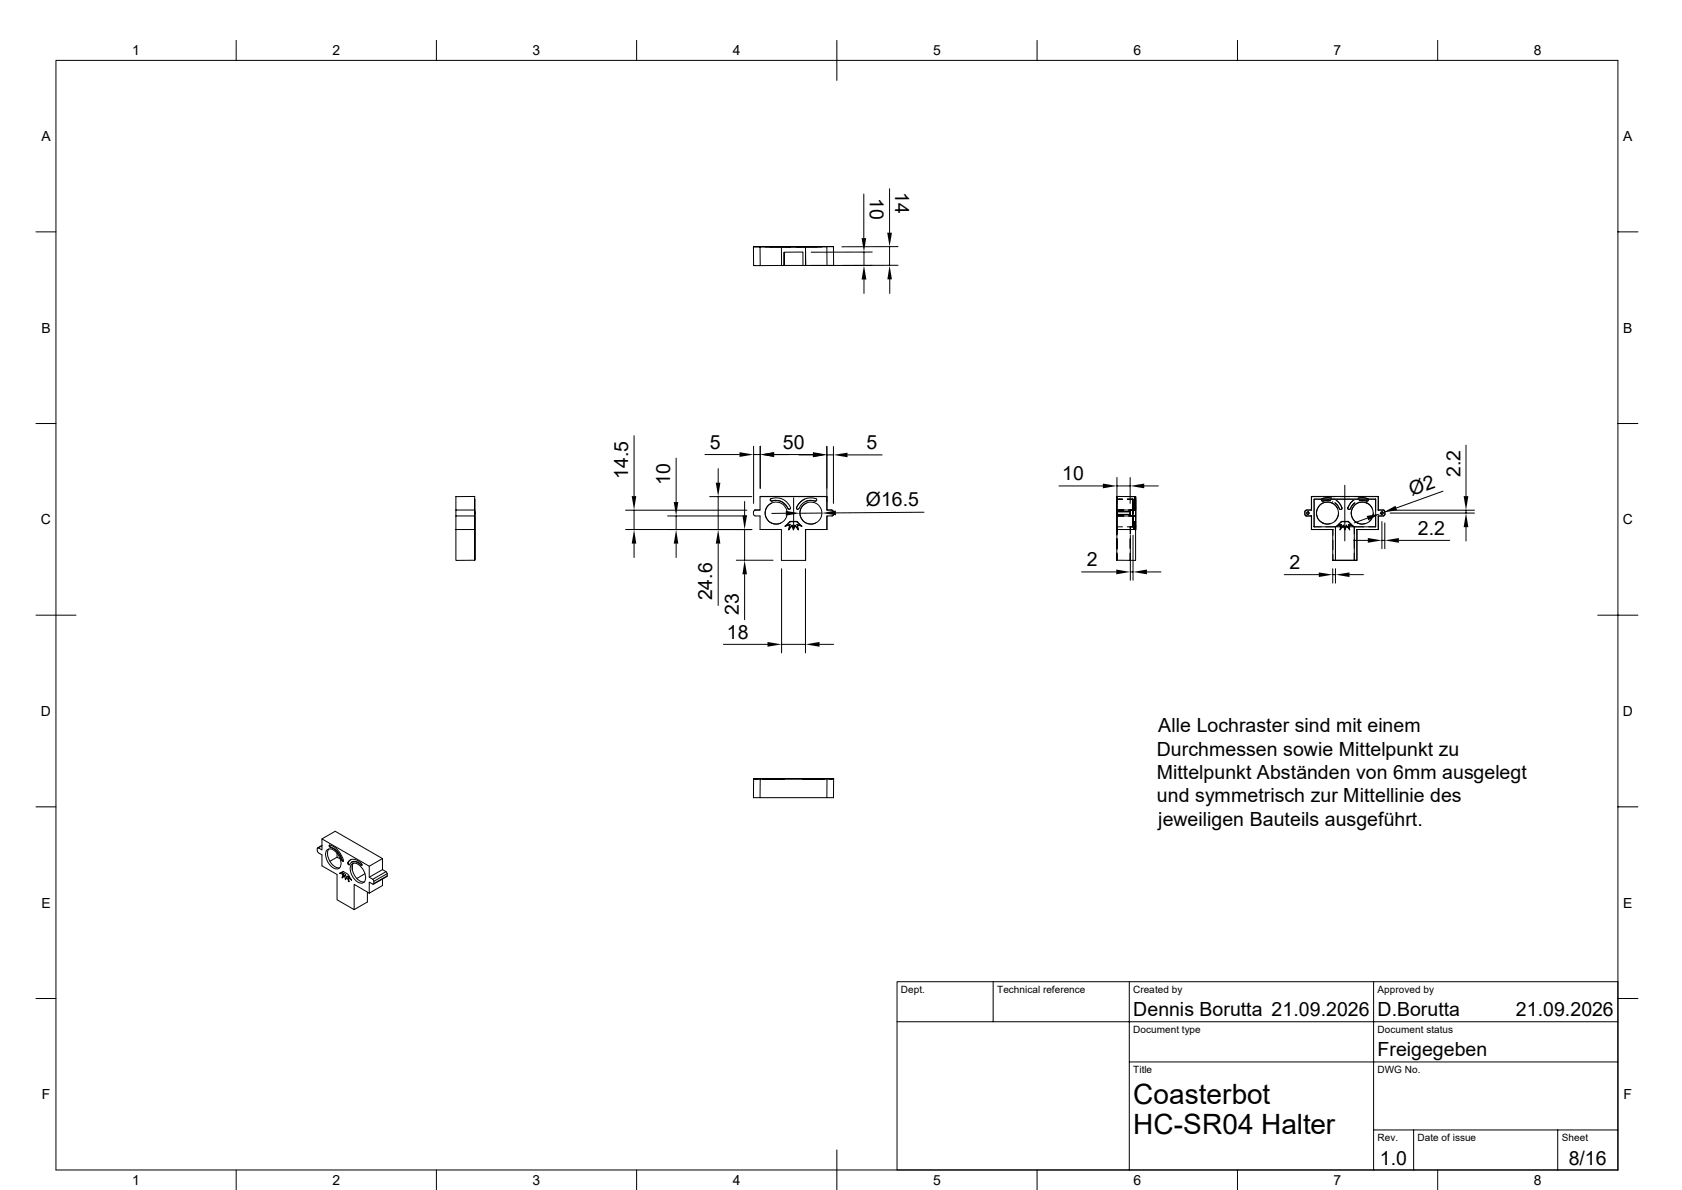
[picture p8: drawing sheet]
<svg xmlns="http://www.w3.org/2000/svg" width="420mm" height="297mm" viewBox="0 0 420 297" stroke-linecap="round" stroke-linejoin="round" font-family="sans-serif">
<g fill="none" stroke="#000" stroke-width=".25">
<path d="M14 15.1h390v276.9h-390zM59 10.1v5M109 10.1v5M159 10.1v5M209 10.1v10M259 10.1v5M309 10.1v5M359 10.1v5M9 57.9h5M215.7 48.4v11M222.1 47.1v11M404 57.9h5"/>
<path d="M188.1 61.6l.1 4.7h1.6M189.8 61.6h-1.7h20h-1.6M191.1 61.6h5.5zM192.3 61.6h5.1zM195.1 61.6h-5.3v4.7M195.1 61.6h11.4M195.2 66.3h-5.4M195.8 62.9v3.4v-3.4h4.7v3.4M196 61.6h4.2zM197.1 61.6h.1M197.3 61.6h.1M198.8 61.6h5.2z"/>
<path d="M199 61.6h.1M199.1 61.6h.1M199.7 61.6h5.5zM201.1 61.6l.1 4.7M206.5 61.6v4.7M208.1 61.6l.1 4.7h-13l-.1-4.7M215.7 62.9v3.4M215.7 69.8v3.4M217.8 62.9h-15.2M222.1 61.6v4.7M222.2 69.7v3.5M224.2 66.2l-21.6 .1"/>
<path d="M224.2 61.6h-14M9 105.7h5M158.3 108.8v15M168.8 114.3v11M176 113.5h8.7M179.3 117v3.5M188.2 111.4v14.2M188.2 113.5h1.6M189.8 111.4v10.5M193.3 113.5h9.7M199.5 113.5h3.5M206.5 113.5h1.6"/>
<path d="M206.5 111.4v13.8M208.1 111.5v14.1M211.6 113.5h8.7M278.9 119.2v14.4M282.2 119.2v6.4M366.1 111.1v12.7M404 105.7h5M113.8 132.2v7.7l4.7-.1M113.8 132.2h4.7M113.8 127.3h4.7M118.5 123.9l-4.7 .1v8.2M118.5 124.5v.1"/>
<path d="M118.5 131.4v.1M118.5 123.9v3.4zM118.5 124.6v15.2zM118.5 127.7v.7zM118.5 127.3v1.5h-4.7M118.5 127.3h.1M118.5 132.1v.1M156.2 132.2h31.5M156.2 127.3h30.3M158.3 127.3v4.9M158.3 135.7v3.4M166.7 128.8h19.7"/>
<path d="M168.8 128.8v3.4M168.8 135.7v3.4M177.2 124h10.5M179.3 124v8.2M179.3 135.7v15.4M183.9 139.8h9.1M185.9 125.2v3.5M185.9 132.2v7.6M188.4 127.4l.2-.1-.4 .4-.1 .7 .2 .3 1.5 .1v3.4h5.3v7.7h6v-7.7h5.4M188.4 127.3h.1M189.8 124l16.7-.1v3.4h1.2h-1.2v-3.3h-16.7v3.3h-1.2h1.2M192.4 124.6l.1-.1-.2 .3 .4 .3-.3-.2z"/>
<path d="M192.5 124.5a3.8 3.8 0 0 1 4.9 2.4l-.2 .2-.4-.2 .4 .2M192.7 125.6a2.75 2.75 0 0 0-1.4 3.6 2.75 2.75 0 0 0 3.6 1.4M192.7 125.1a3.1 3.1 0 0 1 4.1 1.9M196 131.4l1.3-1.3h1.7l1.2 1.3-1.1-.4 .2 1.2-.8-1-.4 1-.4-1-.8 1 .2-1.2zM196.2 128.1h-3.5M197.1 131l.2-.1-1 .3M197.3 130.1l1.7 .1M197.3 130.9l-.4 1.3M197.3 130.2l-1.3 1.2M197.7 131.2l.1-.1-.7 .9M197.8 131.1l.3 1.1M198.2 124.2v7.7"/>
<path d="M198.5 131.1l.8 1.1M198.5 131.2v-.1l-.4 .9M198.9 126.7l.2 .4 .4-.2M198.9 126.7l.1 .3 .3 .1M199 130.9l1.2 .5M199 130.1l.9 1.1M199.1 131l-.1-.1 .2 1.1M200.9 124.6l-1.2 .9-.8 1.2M201.2 125.2l1.2-.3 1.1 .2a3.1 3.1 0 0 0-4 1.9M201.2 125.1v.1M201.2 132.2l-.1 7.7M201.3 125.6a2.75 2.75 0 0 0-1.3 3.6 2.75 2.75 0 0 0 3.6 1.4"/>
<path d="M203.8 124.5l.2 .3-.4 .3 .2-.1M203.8 124.5a3.8 3.8 0 0 0-4.9 2.2M205.2 128.1h-5.5M206.5 127.3h.1M206.5 128.8v3.4M206.5 123.9v.1M207.7 127.3l.4 .3v.8M207.9 128.7h.1M208.1 128.4l-.2 .3M208.1 128.4l-.4 .4h-1.2v3.4M230.7 127.8l-22 .2M264.4 121.3h11"/>
<path d="M278.8 128.4h3.4M278.8 127.7h3.4M278.8 127.7v.7zM278.8 128.7l.1 4.6v-4.6M278.8 128.4v.4M278.8 127.3v.4M278.8 128.8v3.4h4.7M278.8 127.3h4.8M278.8 128.8h4.8M278.8 127.7v.7M278.8 131.5h1.5M278.9 127.7v.7z"/>
<path d="M278.9 124.6v2.9zM278.9 121.3h3.3M278.9 134.5v2.7M278.9 138v1.8M278.9 132.2l-.1 7.6 4.7 .1M278.9 124.6h1.4M281.5 131.5h1.4h-.7v1.8M281.5 124.6h1.4v2.9M281.5 124.6h1.4M282.2 127.7v.7zM282.2 133.6v11.2M282.9 129.2v1.6v-1.6"/>
<path d="M282.9 125.6v2.5M282.9 126.2v2.5M282.9 125.3h.6M282.9 128.7v2.8M282.9 133.6v11.2M282.9 124.6v2.9M283.2 130.2v1l.3 .2-.3-.2v-.3v1.1l.3 .2-.3-.2v-.9M283.2 130.2h.1M283.4 125.1v-.9v3v-.2M283.4 127.2h.1M283.4 125.1v-.2v2.1M283.5 124v8.2z"/>
<path d="M283.5 125.3v5.5zM283.5 130.1v2.1zM283.5 124.2v3zM283.5 130.1l-.3 .1v1v-.3l.3 .1M283.5 131l-.3-.1v1.1v-.9l.3 .1M283.5 124.2h-.1M283.5 124.8l-.1 .1M283.5 125.1h-.1M283.5 125.3h.1M283.5 130.1h.1M283.5 130.8h-.6M283.5 131h.1"/>
<path d="M283.5 131.2h.1M283.5 130.1l-.3 .1M283.5 132.2v7.7zM283.5 132.1v.1M283.6 124l-4.7-.1-.1 3.4M285.7 121.3h3.5M325.8 127.7v.7M325.8 128.4l.4 .4M326.1 128.7h.1M326.1 128.7l.1 .1M326.2 127.3h1.2v-3.4h16.7v3.4M326.2 127.3l-.4 .4"/>
<path d="M326.2 128.8h1.2v3.4h5.4v7.6h.7v-8.3h-5.4v-6.9h15.4v6.9h-5.3v8.3h.6v-7.6M326.2 128.8h1.3l-.1 3.4h5.4v1.4M326.4 128.4h.1M326.4 128.3l-.1-.4 .4-.2a.35 .35 0 0 1 .1 .5 .35 .35 0 0 1-.4 .2M327.4 127.3h.1M327.4 123.9l.1 .1M327.5 124v3.3l-1.6 .1-.1 1.1 .3 .2M327.5 124h2.4M330.2 125v.1M330.3 130.5v.1M330.3 130.6a2.51 2.51 0 0 0 1.9 .1M331 131.5h9.6"/>
<path d="M331 124h2.4M332.5 124.4a3.1 3.1 0 0 0-2.5 .1l-.1 .3 .3 .3 1.4-.2 .7 .1M332.6 125.5h.1M332.6 125.6a2.75 2.75 0 0 0-3.6 1.3 2.75 2.75 0 0 0 1.3 3.7M332.6 125.5l.9 .6 .5 .8M332.8 125.1v.1M332.8 139.8v.1M332.8 134.8v2.4M332.8 138.4v1.5M333.1 124.5h.1M333.3 125.5l1.1 1.5M333.5 131.5v8.3h4.7v-1.8"/>
<path d="M333.6 124.9a3.3 3.3 0 0 1 1.5 2l-.2 .3-.5-.2a.33 .33 0 0 0 .5 .2 .33 .33 0 0 0 .2-.5 3.3 3.3 0 0 0-1.5-1.8zM333.7 131.4l1.2-1.3h1.8l1.2 1.3-1.1-.4 .2 1.2-.8-1-.4 1-.4-1-.8 1 .2-1.2zM334.2 128.1l-.4 1.3-.6 .7M334.6 124h2.4M334.6 127.1v.1M334.8 131l.1-.1-.2 1.1M334.9 130.9l-1.2 .5M334.9 130.1l-.9 1.1M335.4 131.2v-.1l.4 .9M335.4 131.1l-.8 1.1M335.8 121.1v13.9M336.2 131.1l-.4 1.1"/>
<path d="M336.2 131.2v-.1l.7 .9M336.6 130.2l1.3 1.2M336.7 130.1l-1.7 .1M336.7 130.9l.3 1.3M336.7 127.1v.1M336.8 131l-.1-.1 .9 .3M338 134.9h3.5M338 124.9a3.3 3.3 0 0 0-1.4 2l.2 .3 .3-.1 1.2-1.6M338.2 131.4v1.9M338.2 134.5v2.4M338.2 124h2.4M338.8 132.2h5.4z"/>
<path d="M338.8 139.8v.1M338.8 132.2v7.7h-6M339 130.5v.1M339 130.6a2.41 2.41 0 0 0 1.9 .1M339.1 124.4a3.3 3.3 0 0 1 2.5 .1v.5l-.4 .1a.34 .34 0 0 0 .5-.3 .34 .34 0 0 0-.2-.4 3.7 3.7 0 0 0-2.4 0zM339.4 125l1.8 .1M341.3 125.5h.1M341.3 125.5l.8 .6 .5 .8M341.3 125.6a2.75 2.75 0 0 0-3.6 1.3 2.75 2.75 0 0 0 1.3 3.7M341.4 129.3l-3.2 1.2M341.5 124.4v.1M341.8 124h2.4"/>
<path d="M342.9 128.1l-.4 1.3-.6 .7M343.5 124.6h-15.4v6.9h1.8M343.5 128.7v2.8h-1.7M343.5 124.5v3M344.1 128.8h1.3h-1.3v3.4zM344.1 123.9l.1 .1M344.2 124v3.3M345.1 130.2v6.7M345.1 134.9h.7M345.4 127.9l-.7 .3M345.4 127.3l.4 .4M345.4 127.3h-1.3"/>
<path d="M345.6 127.3h-1.4M345.6 127.4l.2 .3M345.8 130.5v6.4M345.8 127.7l-.1 .8-.3 .3M345.8 127.7v.7M347.1 128.1h21.1M347.5 127.3h20.7M349.3 134.9h12.7M360.3 122.6l-11.6 4.2M366.1 127.3v.8M366.1 131.6v3.4M9 153.5h10"/>
<path d="M185.9 143.3v11.4M195.2 141.9v21M201.1 141.9v21M270.1 142.7h8.6M282.2 142.7h.7M286.4 142.7h3.5M320.7 143.4h8.6M332.8 141.9v3.6M332.8 143.4h.7M333.5 141.9v3.6M337 143.4h3.4M398.9 153.5h10.1"/>
<path d="M180.6 160.8h11M195.2 160.8h5.9M204.6 160.8h3.6M188.2 194.4h.4M188.2 194.4h.1M188.2 194.4l-.1 4.7h20l.1-4.7M188.6 194.4h1.2M189.8 194.4v4.7M195.2 194.4h-5.4h17.9M195.2 194.4h.6h-5.3h17.2M195.2 194.4h.1M195.8 194.4h.1"/>
<path d="M200.5 194.4h.1M205.8 194.4h.1M206.5 194.4v4.7M207.1 194.4h.6zM207.7 194.4h.5M208.2 194.4h.1M9 201.4h5M79.2 211.8v.5M79.2 212.3l.3 .5M79.5 211.7l-.3 .1M79.5 212.9l.9 .5v2.7l3.8 2.2v6.3l4.2 2.4v-6.3l3.8 2.2M80.4 209.4l3.3-1.9 11.8 6.8v2.7l.9 .6-3.3 1.9"/>
<path d="M80.4 211.1l-.9 .5 .9 .5v-2.7l11.8 6.8v2.7l.9 .6M80.4 211l-1.1 .6M81.6 212.2a1.75 1.75 0 0 1 2.6 .8 3.3 3.3 0 0 1 .6 3.6 1.75 1.75 0 0 1-2.5-.8 3.3 3.3 0 0 1-.7-3.6zM82.1 211.9a3.3 3.3 0 0 0 1.1 4.1l.7 .5 .9 .1M82.3 210.9v.3l.3 .2M82.5 211.5a4.3 4.3 0 0 1 2.8 3.2M82.5 211.5l-.3-.5a3.6 3.6 0 0 1 3.1 2.7l.5 1.1M82.6 211.5h-.1M82.6 211.5a4.3 4.3 0 0 1 2.8 3.2M84.2 213v1l.8 .4M84.2 214l-1.8 1M84.8 218l.9-.5 .6 .3 .6 .4 .9 1.5-.8-.7 .2 1.1-.6-1.2-.3 .7-.3-1-.6 .5 .2-.9z"/>
<path d="M85.3 217.8l.6 .2-.3 .2M85.8 217.6l-1 .4M85.8 214.8l-.2 .2-.3-.3 .5 .2M85.9 218l-.1 .8-.4 .3M86 218.6l.3-.2-.5 .4M86.3 218.4l.2 .7M86.6 218.9l.2-.2 .2 .4M86.8 215.4a1.59 1.59 0 0 1 2.7-.5l.8 .6M86.9 215.3l-.1 .1M87.2 218.8l-.2 .2M87.3 215.9a1.44 1.44 0 0 1 2.5-.3l.3 .3M87.5 214.6a.69 .69 0 0 0-.5 .5 .69 .69 0 0 0 .2 .7h-.2l-.2-.4"/>
<path d="M87.8 215.7a1.75 1.75 0 0 1 2.5 .8 3.3 3.3 0 0 1 .7 3.6 1.75 1.75 0 0 1-2.6-.8 3.3 3.3 0 0 1-.6-3.6zM87.9 215.1l-.1 .1M87.9 215.1a2 2 0 0 1 2.4 .8h-.2M87.9 216.1l.1 1.1M87.9 216.1h.1M88.3 215.4a3.3 3.3 0 0 0 1 4.1l.7 .5 .9 .1M90.3 215.8l.1 .1M90.3 215.6l.1 .3h-.3M91.1 218.1l-2 1.2M93.1 219.5l.2 .5M93.3 220l3.4-1.9v.5l-3.4 1.9M93.3 220v.5"/>
<path d="M95.5 219.4v1.6l-3.3 1.9M95.5 217l-3.3 1.9M95.5 214.3l-3.3 1.9M96.4 217.6l.2 .5M96.6 218.8l-3.3 1.9M96.6 218.6v.2M404 201.4h5M91.7 222.7v2.4l-3.3 1.9M93.3 220.5l-.2 .2-.9-.5v2.7M9 249.2h5M224 255h180M248 245v10"/>
<path d="M282 245v47M343 245v47M404 245h-180v47M404 249.2h5M282 265h122M59 292v5M109 292v5M159 292v5M209 287v10M259 292v5M309 292v5M343 282h61"/>
<path d="M353 282v10M359 292v5M389 282v10"/>
<circle cx="193.8" cy="128.1" r="2.75"/>
<circle cx="202.5" cy="128.1" r="2.75"/>
<circle cx="326.6" cy="128.1" r=".3"/>
<circle cx="331.5" cy="128.1" r="2.75"/>
<circle cx="340.2" cy="128.1" r="2.75"/>
<circle cx="345.1" cy="128.1" r=".3"/>
<circle cx="345.1" cy="128" r=".34"/>
</g>
<g fill="#000">
<path d="M215.1 59.4h1.2l-.6 3.5zM221.5 58.1h1.2l-.6 3.5zM215.7 66.3l.6 3.5h-1.2zM222.1 66.3l.6 3.4h-1.1zM184.7 112.9l3.5 .6-3.5 .5zM189.8 113.5l3.5-.6v1.1zM203 112.9l3.5 .6-3.5 .5zM203 113l3.5 .5-3.5 .6zM208.1 113.5l3.5-.5v1.1zM158.3 132.2l.6 3.5h-1.2zM157.7 123.8h1.2l-.6 3.5zM168.8 132.2l.6 3.5h-1.2z"/>
<path d="M168.2 125.3h1.2l-.6 3.5zM178.7 120.5h1.2l-.6 3.5zM179.3 132.2l.6 3.5h-1.2zM185.4 128.7h1.1l-.6 3.5zM196.2 127.5l3.5 .6-3.5 .6zM205.2 128.1l3.5-.7v1.2zM275.4 120.7l3.5 .6-3.5 .6zM282.2 121.3l3.5-.6v1.2zM341.2 128.8l3.5-.6-3.1 1.7zM341.5 134.3l3.6 .6-3.6 .6zM345.4 127.9l3-1.7 .5 1.1zM345.8 134.9l3.5-.6v1.2z"/>
<path d="M366.1 128.1l.5 3.5h-1.1zM365.5 123.8h1.1l-.5 3.5zM185.9 139.8l.6 3.5h-1.1zM278.7 142.2l3.5 .5-3.5 .6zM282.9 142.7l3.5-.5v1.1zM329.3 142.9l3.5 .5-3.5 .6zM333.5 143.4l3.5-.5v1.1zM191.6 160.2l3.6 .6-3.6 .6zM201.1 160.8l3.5-.6v1.2z"/>
</g>
<g font-size="7">
<text x="283" y="275.5">Coasterbot</text>
<text x="283" y="283">HC-SR04 Halter</text>
</g>
<g font-size="4.9">
<text x="223.5" y="48" transform="rotate(90 223.5 48)">14</text>
<text x="217.2" y="49.3" transform="rotate(90 217.2 49.3)">10</text>
<text x="177.2" y="112">5</text>
<text x="195.5" y="112">50</text>
<text x="216.3" y="112.1">5</text>
<text x="156.8" y="119.5" transform="rotate(-90 156.8 119.5)">14.5</text>
<text x="265.3" y="119.8">10</text>
<text x="364.7" y="119.1" transform="rotate(-90 364.7 119.1)">2.2</text>
<text x="167.3" y="120.9" transform="rotate(-90 167.3 120.9)">10</text>
<text x="352.6" y="123.7" transform="rotate(-20 352.6 123.7)">Ø2</text>
<text x="216.2" y="126.4">Ø16.5</text>
<text x="354" y="133.5">2.2</text>
<text x="271.4" y="141.4">2</text>
<text x="321.9" y="142">2</text>
<text x="177.8" y="149.9" transform="rotate(-90 177.8 149.9)">24.6</text>
<text x="184.5" y="153.5" transform="rotate(-90 184.5 153.5)">23</text>
<text x="181.5" y="159.4">18</text>
<text x="289.2" y="182.8">Alle Lochraster sind mit einem</text>
<text x="288.8" y="188.6">Durchmessen sowie Mittelpunkt zu</text>
<text x="288.8" y="194.4">Mittelpunkt Abständen von 6mm ausgelegt</text>
<text x="288.9" y="200.3">und symmetrisch zur Mittellinie des</text>
<text x="289.2" y="206.2">jeweiligen Bauteils ausgeführt.</text>
<text x="283" y="253.5">Dennis Borutta 21.09.2026</text>
<text x="344" y="253.5">D.Borutta</text>
<text x="378.5" y="253.5">21.09.2026</text>
<text x="344" y="263.5">Freigegeben</text>
<text x="344.5" y="290.7">1.0</text>
<text x="391.7" y="290.7">8/16</text>
</g>
<g font-size="3.5">
<text x="33" y="13.8">1</text>
<text x="83" y="13.8">2</text>
<text x="133" y="13.8">3</text>
<text x="183" y="13.8">4</text>
<text x="233" y="13.8">5</text>
<text x="283" y="13.8">6</text>
<text x="333" y="13.8">7</text>
<text x="383" y="13.8">8</text>
<text x="10.3" y="35.2">A</text>
<text x="405.3" y="35.2">A</text>
<text x="10.3" y="83.1">B</text>
<text x="405.3" y="83.1">B</text>
<text x="10.2" y="130.9">C</text>
<text x="405.2" y="130.9">C</text>
<text x="10.2" y="178.7">D</text>
<text x="405.2" y="178.7">D</text>
<text x="10.3" y="226.5">E</text>
<text x="405.3" y="226.5">E</text>
<text x="10.4" y="274.4">F</text>
<text x="405.4" y="274.4">F</text>
<text x="33" y="295.8">1</text>
<text x="83" y="295.8">2</text>
<text x="133" y="295.8">3</text>
<text x="183" y="295.8">4</text>
<text x="233" y="295.7">5</text>
<text x="283" y="295.8">6</text>
<text x="333" y="295.8">7</text>
<text x="383" y="295.8">8</text>
</g>
<g font-size="2.5">
<text x="225" y="247.8">Dept.</text>
<text x="249" y="247.8">Technical reference</text>
<text x="283" y="247.8">Created by</text>
<text x="344" y="247.8">Approved by</text>
<text x="283" y="257.9">Document type</text>
<text x="344" y="257.9">Document status</text>
<text x="283" y="267.8">Title</text>
<text x="344" y="267.8">DWG No.</text>
<text x="344" y="284.8">Rev.</text>
<text x="354" y="284.8">Date of issue</text>
<text x="390" y="284.8">Sheet</text>
</g>
</svg>
